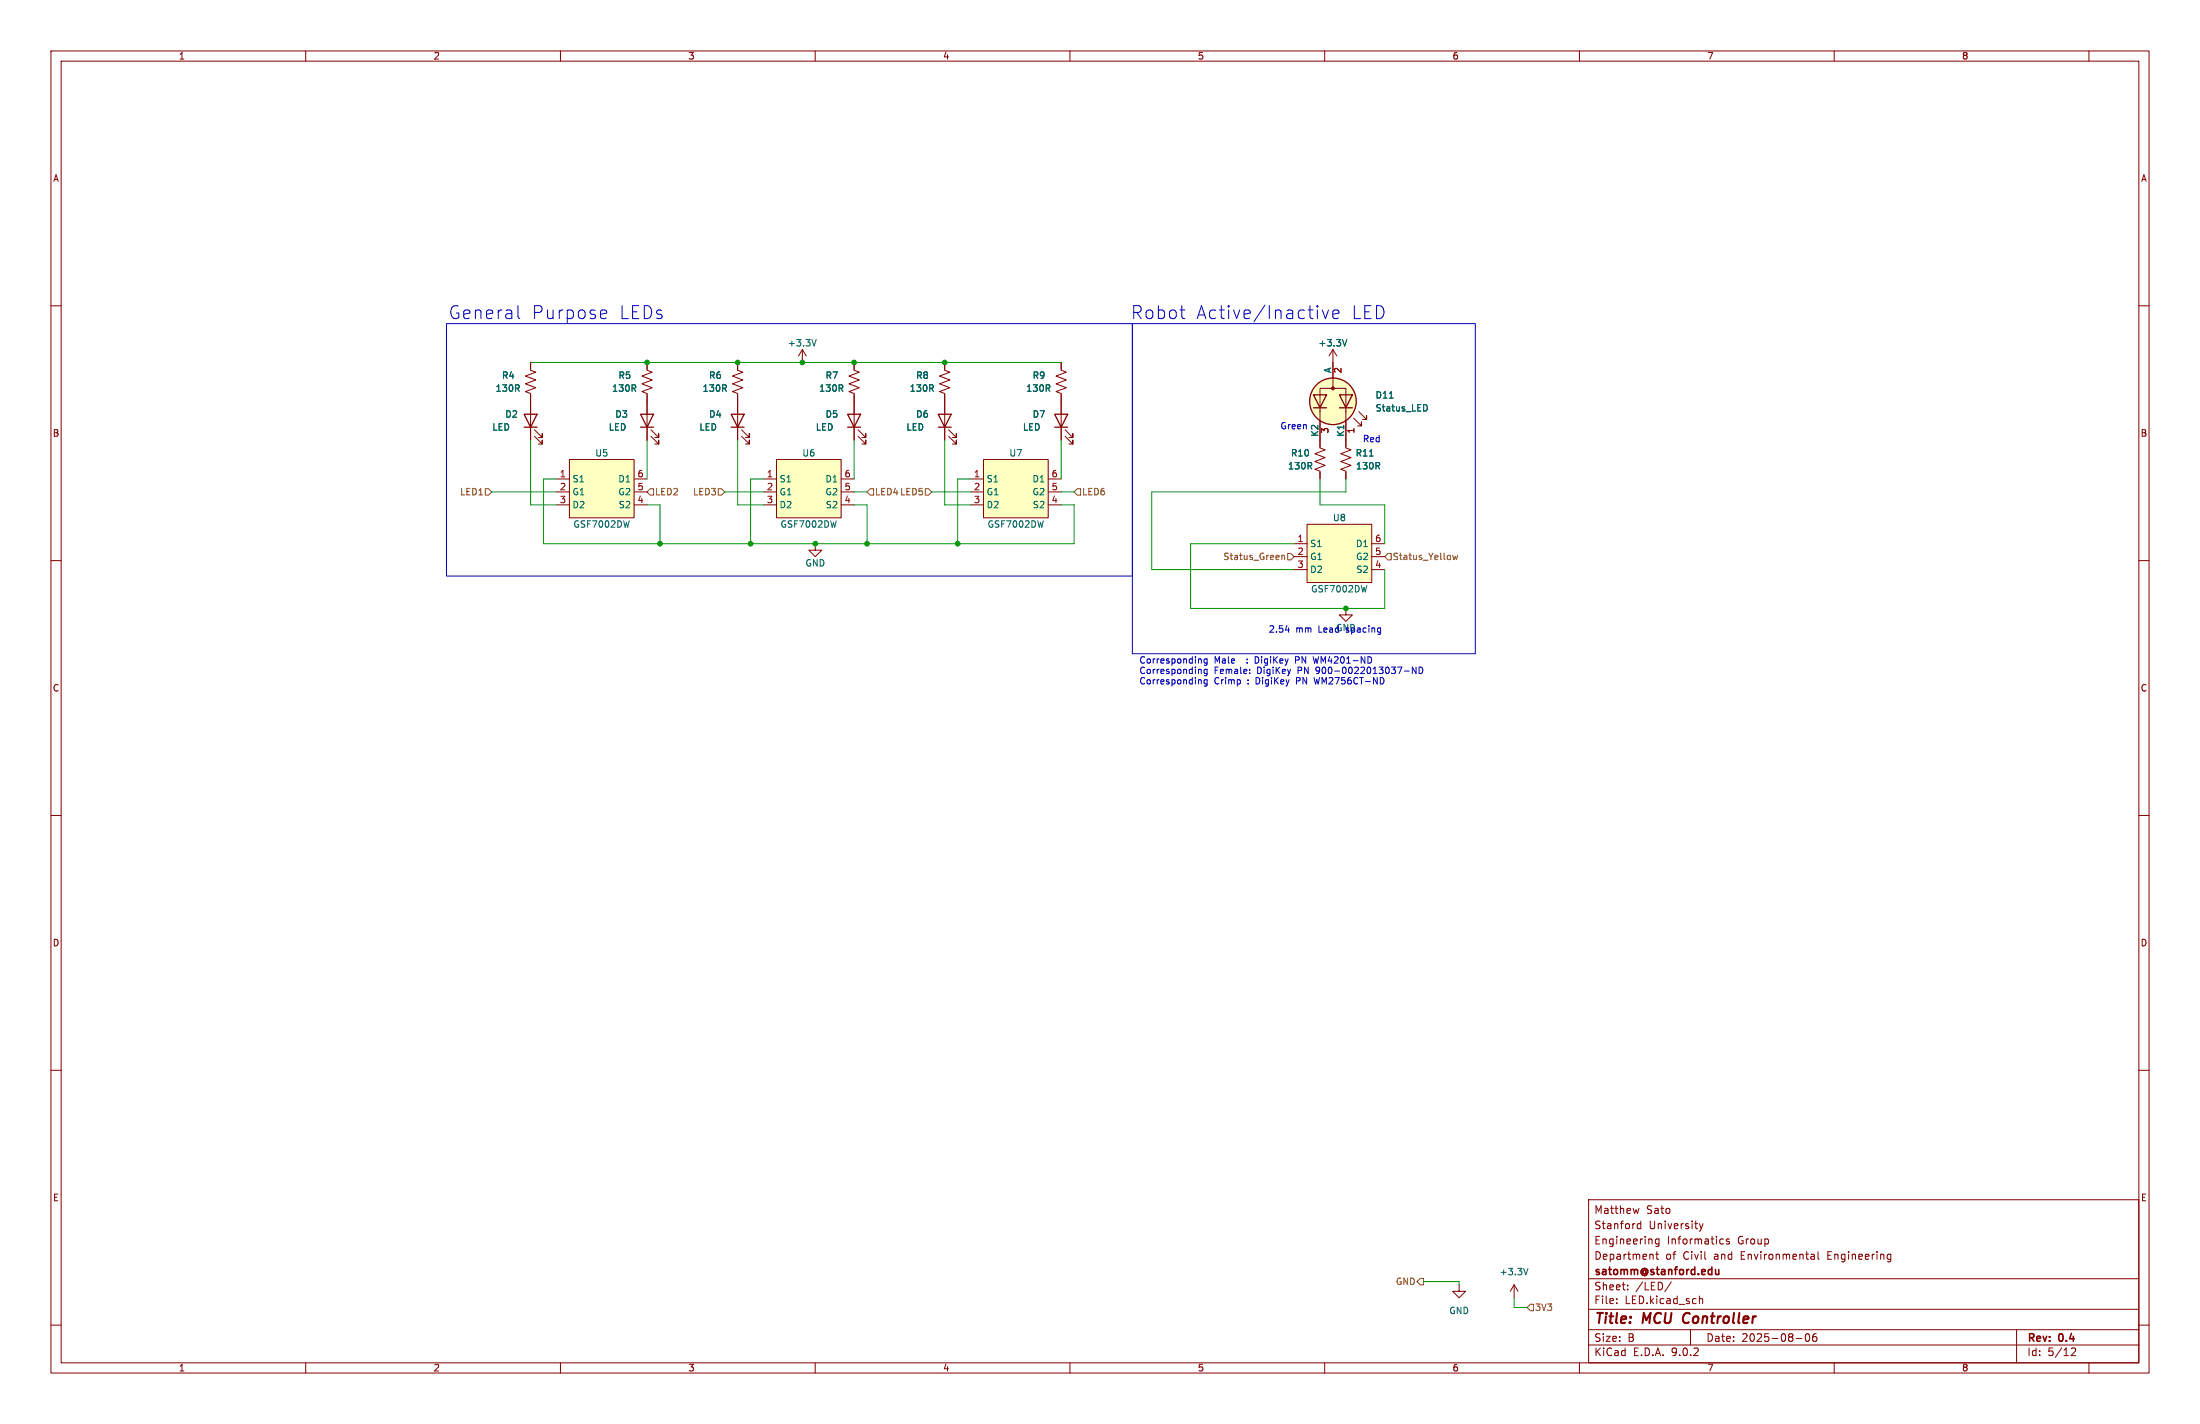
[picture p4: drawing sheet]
<svg xmlns="http://www.w3.org/2000/svg" width="432mm" height="279mm" viewBox="0 0 432 279" stroke-linecap="round" stroke-linejoin="round" font-family="sans-serif">
<g fill="none" stroke="#840000" stroke-width=".2">
<path d="M10 10h411.8v259.4h-411.8zM12 12h407.8v255.4h-407.8zM60 10v2M110 10v2M160 10v2M210 10v2M260 10v2M310 10v2M360 10v2M410 10v2M10 60h2M104.1 78.7v7.7"/>
<path d="M127 71.1v1.5l1 .4-2 .8 2 .7-2 .8 2 .8-2 .7 1 .4v1.5M144.8 71.1v1.5l1 .4-2 .8 2 .7-2 .8 2 .8-2 .7 1 .4v1.5M185.4 78.7v7.7M419.8 60h2M104.9 85.6l1.5 1.5v-.7v.7h-.7M104.9 84.3l1.5 1.6v-.8v.8h-.7M186.2 85.6l1.5 1.5v-.7v.7h-.8M186.2 84.3l1.5 1.6v-.8v.8h-.8M10 110h2M419.8 110h2M10 160h2M419.8 160h2"/>
<path d="M10 210h2M419.8 210h2M311.8 235.4h108v32h-108zM321.7 237.1l-.3 1-.3-.7M322 239.6v1.5M10 260h2M311.8 256.9h108M311.8 250.9h108M317.3 255.6v.2M317.3 254.9v.1M319.5 252.9v.2M319.5 252.2v.1"/>
<path d="M322 240.2l-.4-.1-.3 .3 .2 .6h.5M324.4 246.2l.1 .9M325 246.1h.5M325.2 245.6v1.3l.3 .2M325.6 243.1v1.2l-.3 .3-.3-.1M325.6 243.2l-.4-.1-.3 .3 .1 .6h.6M328 251.5l-1.2 1.9M333.5 240.1l.4 1M333.5 254.3v1.5M333.5 254.9l.3-.1 .3 .1 .1 .9M333.9 241.1l-.4 .5M334.3 240.1l-.4 1"/>
<path d="M337.8 243.1l.5 .1M338.3 244l-.5 .1M339.4 243.2l-.4-.1-.2 .2 .1 .2 .5 .2v.3h-.6M355.6 246.1h.3l.2 .2v.8M356.1 247l-.5 .1M356.1 246.4l-.5 .1M356.8 245.6v1.3l.2 .2M370.7 246.1l.4 .1M371.1 247l-.4 .1M371.1 246.1v1.2l-.3 .3M419.8 260h2M60 267.4v2"/>
<path d="M110 267.4v2M160 267.4v2M210 267.4v2M260 267.4v2M310 267.4v2M311.8 263.9h108M311.8 260.9h108M331.8 260.9v3M352.5 262.6h1.2M354.5 261.8l.2-.1a.8 .8 0 0 1 .5 .7 .8 .8 0 0 1-.5 .8l-.2-.2-.2-.4zM356.5 261.7a.59 .59 0 0 0-.7 .6v.6l.1 .2 .4 .1 .2-.2 .1-.5-.1-.2h-.5l-.2 .2M360 267.4v2"/>
<path d="M395.8 260.9v6.5M406.5 264.6l.6-.1 .2 .1 .1 .3-.9 1.1h.9M410 267.4v2"/>
</g>
<path d="M330.6 257.9l-.1 .2a1.23 1.23 0 0 0 .1 1.4" fill="none" stroke="#840000" stroke-width=".4"/>
<path d="M336.7 249.1l.1 .9 .3 .1 .3-.2M337.4 249.1v1" fill="none" stroke="#840000" stroke-width=".3"/>
<path d="M102.9 81.3h2.5l-1.3 2.5zM102.9 83.8h2.5M184.1 81.3h2.6l-1.3 2.5zM184.1 83.8h2.6" fill="none" stroke="#840000" stroke-width=".25"/>
<path d="M111.8 90.2h12.7v11.4h-12.7z" fill="#ffffc2"/>
<path d="M127 78.7v7.7M208.3 71.1v1.5l1 .4-2 .8 2 .7-2 .8 2 .8-2 .7 1 .4v1.5M109.2 94h2.6M109.2 96.5h2.6M109.2 99.1h2.6M111.8 90.2h12.7v11.4h-12.7zM124.5 94h2.5M124.5 96.5h2.5M124.5 99.1h2.5M127.8 85.6l1.5 1.5v-.7v.7h-.8M127.8 84.3l1.5 1.6v-.8v.8h-.8" fill="none" stroke="#840000" stroke-width=".2"/>
<path d="M125.7 81.3h2.6l-1.3 2.5zM125.7 83.8h2.6" fill="none" stroke="#840000" stroke-width=".25"/>
<path d="M193 90.2h12.7v11.4h-12.7z" fill="#ffffc2"/>
<path d="M167.6 71.1v1.5l1.1 .4-2.1 .8 2.1 .7-2.1 .8 2.1 .8-2.1 .7 1 .4v9.2M185.4 71.1v1.5l1 .4-2 .8 2 .7-2 .8 2 .8-2 .7 1 .4v1.5M168.4 85.6l1.5 1.5v-.7v.7h-.7M168.4 84.3l1.5 1.6v-.8v.8h-.7M190.5 94h2.5M190.5 96.5h2.5M190.5 99.1h2.5M193 90.2h12.7v11.4h-12.7zM205.7 94h2.6M205.7 96.5h2.6M205.7 99.1h2.6M259.1 86.4v1.5l1 .4-2 .7 2 .8-2 .8 2 .7-2 .8 1 .4v1.5" fill="none" stroke="#840000" stroke-width=".2"/>
<path d="M166.4 81.3h2.5l-1.3 2.5zM166.4 83.8h2.5" fill="none" stroke="#840000" stroke-width=".25"/>
<path d="M152.4 90.2h12.7v11.4h-12.7z" fill="#ffffc2"/>
<path d="M149.9 94h2.5M149.9 96.5h2.5M149.9 99.1h2.5M152.4 90.2h12.7v11.4h-12.7zM165.1 94h2.5M165.1 96.5h2.5M165.1 99.1h2.5M264.2 86.4v1.5l1 .4-2.1 .7 2.1 .8-2.1 .8 2.1 .7-2.1 .8 1.1 .4v1.5M286.4 252.1v1.3h1.3l-1.3 1.2-1.3-1.2h1.3" fill="none" stroke="#840000" stroke-width=".2"/>
<path d="M268.8 89.5h.7" fill="none" stroke="#006464" stroke-width=".2"/>
<path d="M256.5 102.9h12.7v11.4h-12.7z" fill="#ffffc2"/>
<g fill="none" stroke="#840000" stroke-width=".2">
<path d="M104.1 71.1v1.5l1.1 .4-2.1 .8 2.1 .7-2.1 .8 2.1 .8-2.1 .7 1 .4v4.1M127 71.1v1.3M127 77.5v3.8M144.8 71.1v1.3M144.8 77.5v8.9M157.5 68.6l-.8 1.3M157.5 68.6l.7 1.3M157.5 68.6v2.5M167.6 71.1v1.3M167.6 77.5v3.8M185.4 71.1v1.3M185.4 77.5v3.8"/>
<path d="M208.3 71.1v1.3M208.3 77.5v8.9M261.6 68.6l-.7 1.3M261.6 68.6l.8 1.3M261.6 68.6v7.6M104.1 83.8v2.6M127 83.8v2.6M145.5 85.6l1.6 1.5v-.7v.7h-.8M145.5 84.3l1.6 1.6v-.8v.8h-.8M167.6 83.8v2.6M185.4 83.8v2.6M209 85.6l1.6 1.5v-.7v.7h-.8"/>
<path d="M209 84.3l1.6 1.6v-.8v.8h-.8M259.1 80.8v-4.6h5.1v4.6M259.1 80.6v7M259.1 92.7v1.3M264.2 80.6v7M264.2 92.7v1.3M265.7 82l1.5 1.6v-.8v.8h-.8M266.7 80.8l1.5 1.5v-.8v.8h-.7M160 106.7v1.3h1.3l-1.3 1.2-1.3-1.2h1.3M254 106.7h2.5M254 109.2h2.5M254 111.8h2.5"/>
<path d="M256.5 102.9h12.7v11.4h-12.7zM264.2 119.4v1.3h1.2l-1.2 1.2-1.3-1.2h1.3M269.2 106.7h2.6M269.2 109.2h2.6M269.2 111.8h2.6M297.2 252.1l-.8 1.3M297.2 252.1l.7 1.3M297.2 252.1v2.5"/>
</g>
<path d="M160.2 66.6l-.4 1.3M264.3 66.6l-.4 1.3M272.7 78.1h.7M279.7 79.4a.68 .68 0 0 1 .5 .6 .68 .68 0 0 1-.5 .7M268.8 89.5h.7M299.9 248.9l-.4 1.2" fill="none" stroke="#006464" stroke-width=".2"/>
<circle cx="261.6" cy="78.7" r="4.6" fill="#ffffc2" stroke="#ffffc2" stroke-width=".2"/>
<circle cx="261.6" cy="76.2" r=".28" fill="#840000" stroke="#840000" stroke-width=".2"/>
<g fill="none" stroke="#840000" stroke-width=".25">
<path d="M257.8 77.5h2.5l-1.2 2.5zM262.9 77.5h2.5l-1.2 2.5zM143.5 81.3h2.5l-1.2 2.5zM143.5 83.8h2.5M207 81.3h2.5l-1.2 2.5zM207 83.8h2.5M257.8 80h2.5M262.9 80h2.5"/>
<circle cx="261.6" cy="78.7" r="4.6"/>
</g>
<g fill="none" stroke="#725600" stroke-width=".2">
<path d="M95.2 95.9h.7l.6 .6-.6 .7h-.7zM127.6 95.9h.7v1.3h-.7l-.6-.7zM141 95.9h.6l.6 .6-.6 .7h-.6zM170.8 95.9h.6v1.3h-.6l-.6-.7zM181.6 95.9h.6l.7 .6-.7 .7h-.6zM211.5 95.9h.6v1.3h-.6l-.7-.7zM251.6 109v.8M251.6 109.1l.5-.1v.8M252.7 108.6h.7l.6 .6-.6 .7h-.7zM272.4 108.6h.6v1.3h-.6l-.6-.7zM285.1 109l.3 .8 .2-.6 .3 .6 .2-.8M278.8 250.8h.6v1.3h-.6l-.7-.6z"/>
<path d="M300.4 255.9h.6v1.3h-.6l-.7-.7z"/>
</g>
<g fill="none" stroke="#009600" stroke-width=".2">
<path d="M104.1 71.1h104.2M96.5 96.5h12.7M104.1 86.4v12.7h5.1M109.2 94h-2.5v12.7h104.1v-7.6h-2.5M127 99.1h2.5v7.6M127 86.4v7.6M142.2 96.5h7.7M144.8 86.4v12.7h5.1M149.9 94h-2.6v12.7M167.6 99.1h2.6v7.6M167.6 86.4v7.6M167.6 96.5h2.6"/>
<path d="M182.9 96.5h7.6M185.4 86.4v12.7h5.1M190.5 94h-2.5v12.7M208.3 96.5h2.5M208.3 86.4v7.6M259.1 94v5.1h12.7v7.6M264.2 94v2.5h-38.1v15.3h27.9M254 106.7h-20.3v12.7h38.1v-7.6M279.4 251.5h7v.6M297.2 254.6v1.9h2.5"/>
</g>
<g fill="none" stroke="#0000c2" stroke-width=".2">
<path d="M101.7 60v2.1l.3 .4M258.6 60l.1 .1-.1 .1M87.6 63.5h134.6v49.5h-134.6zM118.2 60.8l.8 .1 .1 .5-1.2 .3M119 62.4l-.8 .1M222.2 63.5h67.4v64.8h-67.4zM231.6 60.8h1M232.3 62.5h.3M259.5 60.8l.6 1.7 .6-1.7M261.6 61.7l1.2-.3-.1-.5-.7-.1-.4 .4 .1 1.2 .3 .1 .7-.1M235.6 129.3l.2 .2v.6M235.6 131.3l.2 .2v.7"/>
<path d="M235.6 133.4l.2 .1v.7M236.9 129.3v1l-.2 .2h-.3M236.9 131.3v1l-.2 .3-.3-.1M236.9 133.4v1l-.2 .2h-.3M236.9 129.3h-.3l-.3 .2 .1 .6h.5M236.9 131.4l-.3-.1-.3 .3 .1 .5h.5M236.9 133.4h-.3l-.3 .2 .1 .5h.5M244.8 130v.1M244.8 129.3v.2M245.3 132v.2M245.3 131.4v.1M252.3 123.6h.8"/>
<path d="M254.3 129.5h.5M254.8 128.8h-.5v1.3M257.7 128.8l.3 1.3 .3-.9M257.9 132.9l.3 1.3M275.6 131.7h1M277.9 130.9v1.3l-.7-1.3v1.3M278.5 130.9a.64 .64 0 0 1 .8 .6 .64 .64 0 0 1-.8 .7z"/>
</g>
<g fill="#009600" stroke="#009600" stroke-width=".2">
<circle cx="185.4" cy="71.1" r=".46"/>
<circle cx="170.2" cy="106.7" r=".46"/>
<circle cx="160" cy="106.7" r=".46"/>
<circle cx="188" cy="106.7" r=".46"/>
<circle cx="167.6" cy="71.1" r=".46"/>
<circle cx="147.3" cy="106.7" r=".46"/>
<circle cx="144.8" cy="71.1" r=".46"/>
<circle cx="129.5" cy="106.7" r=".46"/>
<circle cx="157.5" cy="71.1" r=".46"/>
<circle cx="127" cy="71.1" r=".46"/>
<circle cx="264.2" cy="119.4" r=".46"/>
</g>
<g font-size="3.5" fill="#0000c2">
<text x="88" y="62.8">General</text>
<text x="104.3" y="62.8">Purpose</text>
<text x="121.4" y="62.8">LEDs</text>
<text x="221.9" y="62.8">Robot</text>
<text x="234.7" y="62.8">Active/Inactive</text>
<text x="265.1" y="62.8">LED</text>
</g>
<g font-size="2.8" fill="#840000">
<text x="312.8" y="260.3">Title:</text>
<text x="322.5" y="260.3">MCU</text>
<text x="331.2" y="260.3">Controller</text>
</g>
<g font-size="2.1" fill="#840000">
<text x="312.8" y="238.4">Matthew</text>
<text x="323.1" y="238.4">Sato</text>
<text x="312.8" y="244.4">Engineering</text>
<text x="312.8" y="241.4">Stanford</text>
<text x="323.6" y="241.4">University</text>
<text x="327.2" y="244.4">Informatics</text>
<text x="341.1" y="244.4">Group</text>
<text x="312.8" y="250.6">satomm@stanford.edu</text>
<text x="312.8" y="247.4">Department</text>
<text x="326.9" y="247.4">of</text>
<text x="330.4" y="247.4">Civil</text>
<text x="336.6" y="247.4">and</text>
<text x="341.9" y="247.4">Environmental</text>
<text x="359.1" y="247.4">Engineering</text>
<text x="312.8" y="256.1">File:</text>
<text x="312.8" y="253.4">Sheet:</text>
<text x="318.9" y="256.1">LED.kicad_sch</text>
<text x="321" y="253.4">/LED/</text>
<text x="312.8" y="263.5">Size:</text>
<text x="319.5" y="263.5">B</text>
<text x="334.8" y="263.5">Date:</text>
<text x="341.8" y="263.5">2025-08-06</text>
<text x="397.8" y="263.7">Rev:</text>
<text x="404.2" y="263.7">0.4</text>
<text x="312.8" y="266.3">KiCad</text>
<text x="320.5" y="266.3">E.D.A.</text>
<text x="328.1" y="266.3">9.0.2</text>
<text x="397.8" y="266.3">Id:</text>
<text x="401.9" y="266.3">5/12</text>
</g>
<g font-size="1.8" fill="#840000">
<text x="35" y="11.9">1</text>
<text x="85" y="11.9">2</text>
<text x="135" y="11.9">3</text>
<text x="185" y="11.9">4</text>
<text x="235" y="11.9">5</text>
<text x="285" y="11.9">6</text>
<text x="335" y="11.9">7</text>
<text x="385" y="11.9">8</text>
<text x="10.3" y="35.9">A</text>
<text x="420.1" y="35.9">A</text>
<text x="10.3" y="85.9">B</text>
<text x="420.1" y="85.9">B</text>
<text x="10.3" y="135.9">C</text>
<text x="420.1" y="135.9">C</text>
<text x="10.3" y="185.9">D</text>
<text x="420.1" y="185.9">D</text>
<text x="10.3" y="235.9">E</text>
<text x="420.1" y="235.9">E</text>
<text x="35" y="269.3">1</text>
<text x="85" y="269.3">2</text>
<text x="135" y="269.3">3</text>
<text x="185" y="269.3">4</text>
<text x="235" y="269.3">5</text>
<text x="285" y="269.3">6</text>
<text x="335" y="269.3">7</text>
<text x="385" y="269.3">8</text>
</g>
<g font-size="1.8" fill="#006464">
<text x="154.5" y="68.2">+3.3V</text>
<text x="258.7" y="68.2">+3.3V</text>
<text x="97.2" y="77.1">130R</text>
<text x="98.4" y="74.5">R4</text>
<text x="120" y="77.1">130R</text>
<text x="121.3" y="74.5">R5</text>
<text x="137.8" y="77.1">130R</text>
<text x="139.1" y="74.5">R6</text>
<text x="160.7" y="77.1">130R</text>
<text x="161.9" y="74.5">R7</text>
<text x="178.4" y="77.1">130R</text>
<text x="179.7" y="74.5">R8</text>
<text x="201.3" y="77.1">130R</text>
<text x="202.6" y="74.5">R9</text>
<text x="261.4" y="73.3" transform="rotate(-90 261.4 73.3)">A</text>
<text x="99.1" y="82.1">D2</text>
<text x="120.7" y="82.1">D3</text>
<text x="139.1" y="82.1">D4</text>
<text x="161.9" y="82.1">D5</text>
<text x="179.7" y="82.1">D6</text>
<text x="202.6" y="82.1">D7</text>
<text x="269.9" y="80.9">Status_LED</text>
<text x="269.9" y="78.4">D11</text>
<text x="96.5" y="84.7">LED</text>
<text x="116.7" y="89.8">U5</text>
<text x="119.4" y="84.7">LED</text>
<text x="137.2" y="84.7">LED</text>
<text x="157.4" y="89.8">U6</text>
<text x="160" y="84.7">LED</text>
<text x="177.8" y="84.7">LED</text>
<text x="198" y="89.8">U7</text>
<text x="200.7" y="84.7">LED</text>
<text x="253.3" y="89.8">R10</text>
<text x="258.8" y="85.8" transform="rotate(-90 258.8 85.8)">K2</text>
<text x="263.9" y="85.8" transform="rotate(-90 263.9 85.8)">K1</text>
<text x="266" y="89.8">R11</text>
<text x="112.3" y="94.8">S1</text>
<text x="121.3" y="94.8">D1</text>
<text x="152.9" y="94.8">S1</text>
<text x="161.9" y="94.8">D1</text>
<text x="193.5" y="94.8">S1</text>
<text x="202.5" y="94.8">D1</text>
<text x="252.7" y="92.3">130R</text>
<text x="266" y="92.3">130R</text>
<text x="112.3" y="97.4">G1</text>
<text x="112.3" y="99.9">D2</text>
<text x="121.3" y="97.4">G2</text>
<text x="121.3" y="99.9">S2</text>
<text x="152.9" y="97.4">G1</text>
<text x="152.9" y="99.9">D2</text>
<text x="161.9" y="97.4">G2</text>
<text x="162" y="99.9">S2</text>
<text x="193.5" y="97.4">G1</text>
<text x="193.5" y="99.9">D2</text>
<text x="202.5" y="97.4">G2</text>
<text x="202.6" y="99.9">S2</text>
<text x="112.4" y="103.7">GSF7002DW</text>
<text x="153.1" y="103.7">GSF7002DW</text>
<text x="193.7" y="103.7">GSF7002DW</text>
<text x="257" y="107.5">S1</text>
<text x="261.5" y="102.5">U8</text>
<text x="266" y="107.5">D1</text>
<text x="158" y="111.4">GND</text>
<text x="257" y="110.1">G1</text>
<text x="257" y="112.6">D2</text>
<text x="266" y="110.1">G2</text>
<text x="266.1" y="112.6">S2</text>
<text x="257.2" y="116.4">GSF7002DW</text>
<text x="294.2" y="250.4">+3.3V</text>
<text x="284.3" y="258">GND</text>
</g>
<g font-size="1.8" fill="#a90000">
<text x="263.6" y="73.4" transform="rotate(-90 263.6 73.4)">2</text>
<text x="261.1" y="85.2" transform="rotate(-90 261.1 85.2)">3</text>
<text x="266.1" y="85.2" transform="rotate(-90 266.1 85.2)">1</text>
<text x="109.8" y="93.7">1</text>
<text x="125" y="93.7">6</text>
<text x="150.4" y="93.7">1</text>
<text x="165.7" y="93.7">6</text>
<text x="191.1" y="93.7">1</text>
<text x="206.3" y="93.7">6</text>
<text x="109.8" y="96.3">2</text>
<text x="109.8" y="98.8">3</text>
<text x="125" y="96.3">5</text>
<text x="125" y="98.8">4</text>
<text x="150.4" y="96.3">2</text>
<text x="150.4" y="98.8">3</text>
<text x="165.7" y="96.3">5</text>
<text x="165.7" y="98.8">4</text>
<text x="191.1" y="96.3">2</text>
<text x="191.1" y="98.8">3</text>
<text x="206.3" y="96.3">5</text>
<text x="206.3" y="98.8">4</text>
<text x="254.6" y="106.4">1</text>
<text x="269.8" y="106.4">6</text>
<text x="254.6" y="109">2</text>
<text x="254.6" y="111.5">3</text>
<text x="269.8" y="109">5</text>
<text x="269.8" y="111.5">4</text>
</g>
<g font-size="1.8" fill="#0000c2">
<text x="251.2" y="84.4">Green</text>
<text x="267.4" y="87">Red</text>
<text x="248.9" y="124.2">2.54</text>
<text x="254.3" y="124.2">mm</text>
<text x="258.9" y="124.2">LeadGND</text>
<text x="264.5" y="124.2">spacing</text>
<text x="223.5" y="130.3">Corresponding</text>
<text x="238.3" y="130.3">Male</text>
<text x="246.8" y="130.3">DigiKey</text>
<text x="254.9" y="130.3">PN</text>
<text x="258.7" y="130.3">WM4201-ND</text>
<text x="223.5" y="132.3">Corresponding</text>
<text x="223.5" y="134.4">Corresponding</text>
<text x="238.3" y="132.3">Female:</text>
<text x="238.3" y="134.4">Crimp</text>
<text x="245" y="134.4">:</text>
<text x="246.7" y="134.4">DigiKey</text>
<text x="246.8" y="132.3">DigiKey</text>
<text x="254.9" y="134.4">PN</text>
<text x="255" y="132.3">PN</text>
<text x="258.6" y="134.4">WM2756CT-ND</text>
<text x="258.7" y="132.3">900-0022013037-ND</text>
</g>
<g font-size="1.8" fill="#725600">
<text x="90.2" y="97.4">LED1</text>
<text x="128.5" y="97.4">LED2</text>
<text x="135.9" y="97.4">LED3</text>
<text x="171.6" y="97.4">LED4 LED5</text>
<text x="212.3" y="97.4">LED6</text>
<text x="240" y="110.1">Status_Green</text>
<text x="273.2" y="110.1">Status_Yellow</text>
<text x="273.9" y="252.3">GND</text>
<text x="301.2" y="257.4">3V3</text>
</g>
</svg>
